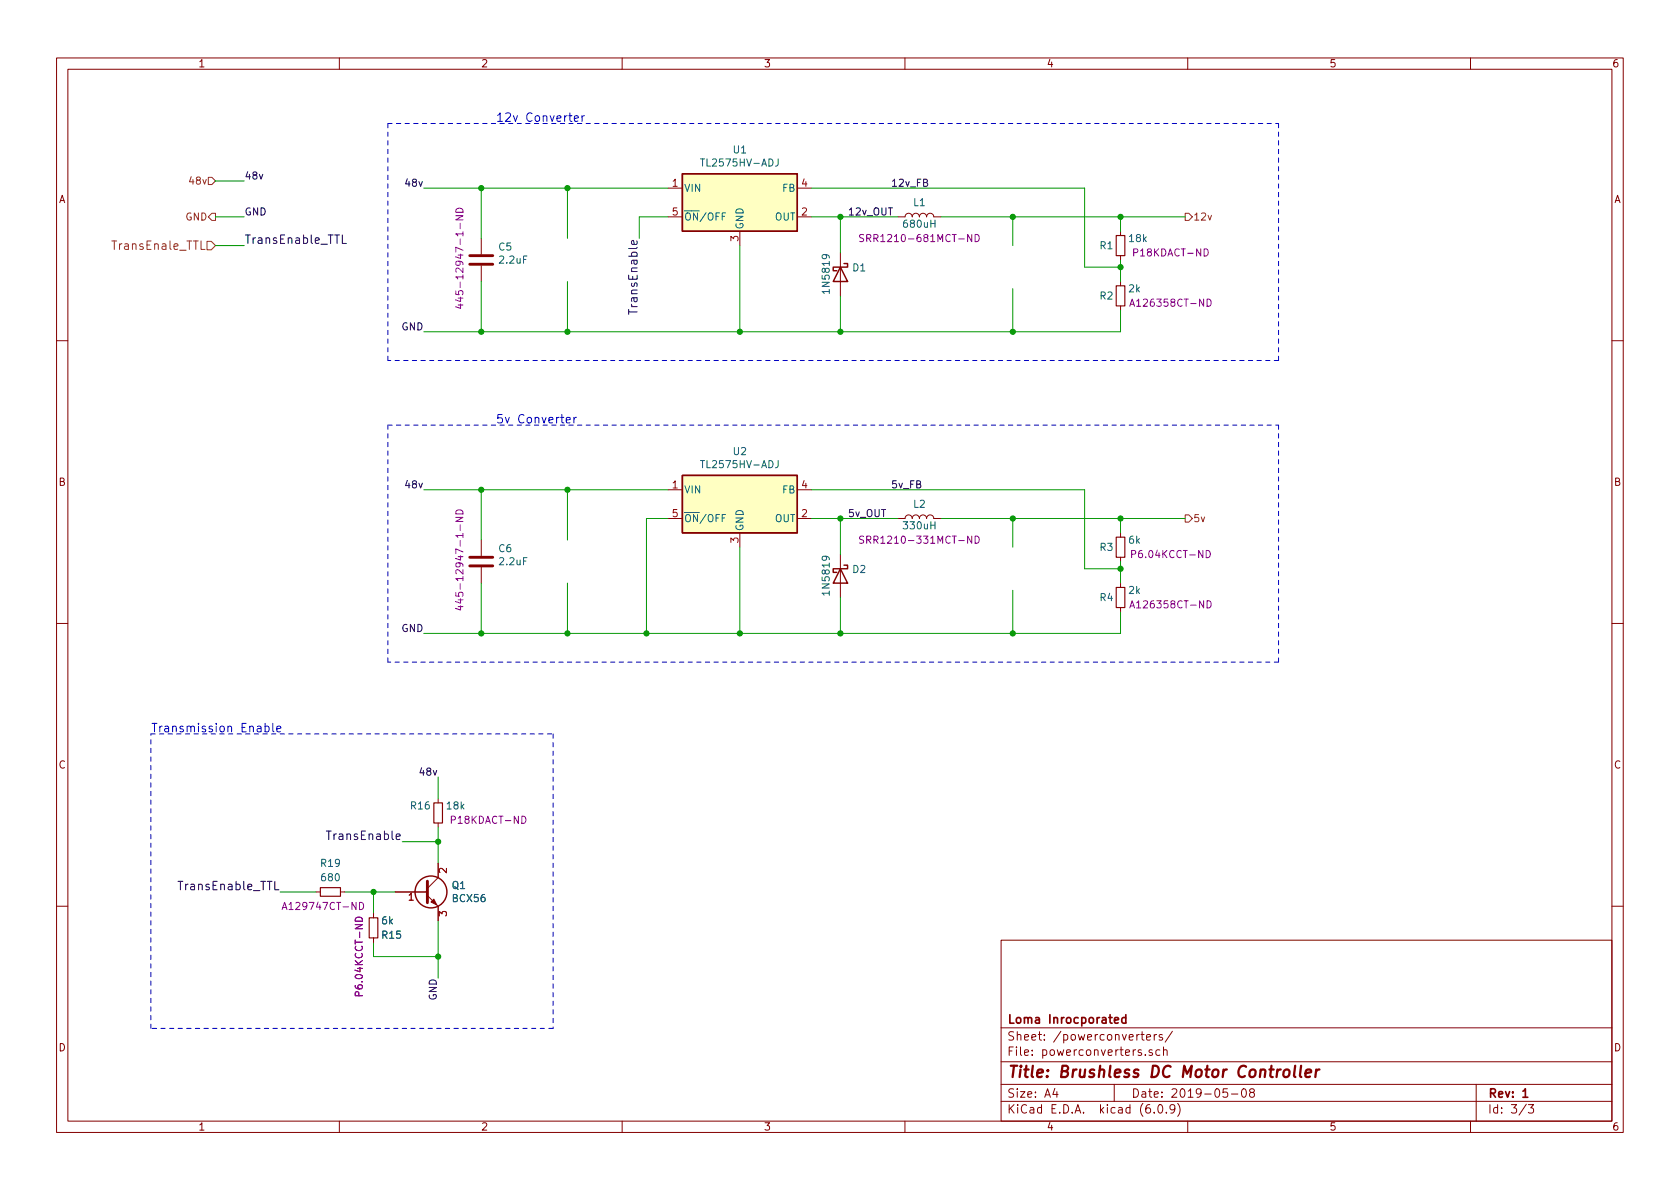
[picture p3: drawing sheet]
<svg xmlns="http://www.w3.org/2000/svg" width="297mm" height="210mm" viewBox="0 0 297 210" stroke-linecap="round" stroke-linejoin="round" font-family="sans-serif">
<g fill="none" stroke="#840000" stroke-width=".18">
<path d="M10 10.2h277v190.1h-277zM12 12.2h273v186.1h-273zM60 10.2v2M110 10.2v2M160 10.2v2M210 10.2v2M260 10.2v2M118.1 38.3h2.5M118.1 33.3h2.5M141 38.3h2.5M141 33.3h2.5M158.7 38.3h1.3a.64 .64 0 0 1 .7-.6 .64 .64 0 0 1 .6 .6 .64 .64 0 0 1 .6-.6 .64 .64 0 0 1 .7 .6 .64 .64 0 0 1 .6-.6 .64 .64 0 0 1 .6 .6 .64 .64 0 0 1 .7-.6 .64 .64 0 0 1 .6 .6h1.3"/>
<path d="M85.1 42.2v2.8M85.1 47v2.8M130.8 40.9v2.5M148.6 44.7v7.6M198.1 40.9v.8M198.1 45.2v.8M198.1 49.8v.7M198.1 54.1v.8M10 60.2h2M285 60.2h2M85.1 95.5v2.8M118.1 86.6h2.5"/>
<path d="M118.1 91.7h2.5M130.8 94.2v2.6M141 86.6h2.5M141 91.7h2.5M148.6 98v7.7M158.7 91.7h1.3a.64 .64 0 0 1 .7-.6 .64 .64 0 0 1 .6 .6 .64 .64 0 0 1 .6-.6 .64 .64 0 0 1 .7 .6 .64 .64 0 0 1 .6-.6 .64 .64 0 0 1 .6 .6 .64 .64 0 0 1 .7-.6 .64 .64 0 0 1 .6 .6h1.3M198.1 94.2v.8M198.1 98.5v.8M10 110.2h2M85.1 100.3v2.8M198.1 103.1v.8M198.1 107.4v.8"/>
<path d="M285 110.2h2M55.9 157.7h.7M60.2 157.7h.8M69.8 157.7h5.8M75.6 158.4l1.9 1.9v2.5M77.5 141.2v.8M77.5 145.5v.8M77.5 152.6v2.6l-1.9 1.9M10 160.2h2M66 161.5v.8M66 165.9v.7M177 166.3h108v32h-108z"/>
<path d="M285 160.2h2M60 198.3v2M110 198.3v2M160 198.3v2M177 194.8h108M177 191.8h108M177 187.8h108M177 181.8h108M186.5 192.5l-.4 1h1M186.9 193v1M197 191.8v3M201.7 182.9h.6"/>
<path d="M201.9 182.4v1.3l.4 .2M202.5 186.5v.1M202.7 183.4l.7-.1v-.3l-.5-.1-.2 .2 .1 .8h.6M203.7 185.7l-.3-.1-.3 .2 .1 .3 .5 .1v.4h-.6M204.1 196.7v.1M204.1 182.9v1M204.5 182.9l-.3 .1-.1 .2M204.9 195.4l.2-.1a.81 .81 0 0 1 .6 .7 .81 .81 0 0 1-.3 .8h-.2a.81 .81 0 0 1-.6-.6 .81 .81 0 0 1 .3-.8zM205.1 185.7l-.5-.1-.2 .3v.4l.1 .3h.6M205.5 183l-.4-.1-.2 .2 .1 .3 .5 .1v.4h-.6M205.7 185.8l.2-.2 .4 .1 .1 .9M205.7 185.1v1.5"/>
<path d="M206.2 196.7v.1M207.3 182.4l-1.3 1.9M207.7 196l-.3 .3h-.3l-.2-.3 .1-.6 .4-.1 .2 .2a.99 .99 0 0 1-.3 1.3h-.3M208.2 195.1a1.72 1.72 0 0 1 0 2.3M210 198.3v2M217 192.5h-.7l-.1 .7 .2-.1 .5 .1 .2 .2-.1 .5-.2 .1-.6-.1M217.7 193.5h1.2M219.7 192.6l.2-.1a.81 .81 0 0 1 .5 .7 .81 .81 0 0 1-.3 .8h-.1a.81 .81 0 0 1-.6-.6 .81 .81 0 0 1 .3-.8zM221.2 193.2l-.3-.3 .1-.2 .2-.2 .4 .1 .2 .2-.1 .2-.6 .2-.2 .3 .1 .4 .2 .1h.4l.2-.3-.1-.4-.2-.1M260 198.3v2M261 191.8v6.5M269.9 195.3l-1.3 1.9"/>
<path d="M270.2 195.3h1l-.6 .6 .5 .1v.7l-.2 .1h-.5l-.2-.1"/>
</g>
<path d="M199.1 179.4v1.5M197.1 180.4l.7-.1-.1-.3-.4-.1-.2 .2v.8h.6M199.1 180l-.5-.1-.3 .3v.4l.2 .3h.6M269.3 193l.4-.5v1.5M269.3 194h.8" fill="none" stroke="#840000" stroke-width=".3"/>
<path d="M227.1 189.3a.52 .52 0 0 1 .5-.2 .52 .52 0 0 1 .4 .4l-.1 .6a.55 .55 0 0 1-.5 .4 .55 .55 0 0 1-.5-.4zM229 188.5l-.2 1.7 .2 .3M230 188.5l-.2 1.7 .3 .3M230.8 189.8l1-.2v-.4l-.6-.1-.3 .3v1l.1 .1 .6-.1M232.7 189.1l-.1 1.4M233.3 189.1l-.4 .1-.2 .3" fill="none" stroke="#840000" stroke-width=".4"/>
<g fill="none" stroke="#840084" stroke-width=".18">
<path d="M80.6 38.1h1.3l-1.3 .8h1.3M80.8 36.9a.66 .66 0 0 1 .7 0 .66 .66 0 0 1 .4 .6h-1.3zM81 53.9h.9M81.4 53.8v.7l-.9-.3M81.4 52.5v.8l-.9-.3M152.7 41.5h-.5l-.2 .1v.3l.6 .3 .1 .3-.2 .2h-.5M172.4 41.5a.64 .64 0 0 1 .7 .6 .64 .64 0 0 1-.7 .6zM199.8 54.2l.4-1.3 .4 1.3M199.9 53.8h.6M212.9 44a.64 .64 0 0 1 .7 .6 .64 .64 0 0 1-.7 .7zM213.4 52.9a.64 .64 0 0 1 .8 .6 .64 .64 0 0 1-.8 .7zM80.6 91.5h1.3l-1.3 .7h1.3"/>
<path d="M80.8 90.3a.66 .66 0 0 1 .7-.1 .66 .66 0 0 1 .4 .7h-1.3zM152.7 94.9l-.5-.1-.2 .1v.4l.6 .2 .1 .3-.2 .3-.5-.1M172.4 94.8a.64 .64 0 0 1 .7 .6 .64 .64 0 0 1-.7 .7zM200.1 98l.6-.1 .1-.1v-.3l-.7-.2v1.3M213.3 97.3a.64 .64 0 0 1 .7 .7 .64 .64 0 0 1-.7 .6zM81 107.3h.9M81.4 107.1v.8l-.9-.3M81.4 105.9v.8l-.9-.3M199.8 107.5l.4-1.3 .4 1.3M199.9 107.1h.6M213.4 106.2a.64 .64 0 0 1 .8 .7 .64 .64 0 0 1-.8 .6zM63.6 159.6a.64 .64 0 0 1 .7 .6 .64 .64 0 0 1-.7 .6z"/>
<path d="M92.3 144.3a.64 .64 0 0 1 .7 .7 .64 .64 0 0 1-.7 .6zM49.9 160.8l.4-1.2 .4 1.2M50 160.5h.6M63 162.3a.66 .66 0 0 1 .7-.1 .66 .66 0 0 1 .4 .7h-1.3zM63.5 176.1l-.1-.6-.2-.1h-.3l-.1 .7h1.3"/>
</g>
<g fill="#ffffc2" stroke="#ffffc2" stroke-width=".18">
<path d="M120.6 30.7h20.4v10.2h-20.4z"/>
<path d="M120.6 84.1h20.4v10.1h-20.4z"/>
</g>
<g fill="none" stroke="#840000" stroke-width=".25">
<path d="M120.6 30.7h20.4v10.2h-20.4zM148.6 47.2l1.3 2.6h-2.6zM149.2 46.6h.7v.6h-2.6v.7h.7M120.6 84.1h20.4v10.1h-20.4zM149.2 99.9h.7v.7h-2.6v.6h.7M148.6 100.6l1.3 2.5h-2.6z"/>
<circle cx="76.2" cy="157.7" r="2.82"/>
</g>
<path d="M123.9 28.1h.7M137.6 28.1v.9a.41 .41 0 0 1-.5 .4M123.9 81.4h.7M137.6 81.4v.9a.41 .41 0 0 1-.5 .4" fill="none" stroke="#006464" stroke-width=".18"/>
<path d="M197.4 50.5h1.5v3.6h-1.5zM197.4 41.7h1.5v3.5h-1.5zM197.4 95h1.5v3.5h-1.5zM197.4 103.9h1.5v3.5h-1.5zM56.6 157h3.6v1.5h-3.6zM76.7 142h1.5v3.5h-1.5zM65.3 162.3h1.5v3.6h-1.5z" fill="none" stroke="#840000" stroke-width=".2"/>
<path d="M83.1 46.7h4M83.1 45.2h4M83.1 98.5h4M83.1 100.1h4M75.6 155.8v3.8" fill="none" stroke="#840000" stroke-width=".51"/>
<path d="M76.2 159.5l.5-.5 .5 1z" fill="#840000" stroke="#840000" stroke-width=".18"/>
<path d="M36.8 31.4h.7l.6 .6-.6 .6h-.7zM37.5 37.7h.6v1.3h-.6l-.7-.7zM209.5 37.7h.7l.6 .6-.6 .7h-.7zM36.6 42.7h.8l.7 .7-.7 .8h-.8zM209.5 91.1h.7l.6 .6-.6 .6h-.7z" fill="none" stroke="#725600" stroke-width=".18"/>
<path d="M60.5 41.6v1.4h.7M111.2 54.7v.9M57.7 147h.9" fill="none" stroke="#0f0f0f" stroke-width=".18"/>
<path d="M101.6 21l.7-.2-.1-.3h-.4l-.2 .2v.7h.6M102.9 20.5v1M103.3 20.5h-.3l-.1 .2M100.1 74.3l.7-.1v-.3l-.5-.1-.2 .2 .1 .7h.6M101.5 73.8v1M101.9 73.8l-.3 .1-.1 .2M46.9 128.5l.4-.1 .3 .3v.4l-.2 .2h-.5M46.9 127.9v1.5M48.2 127.9v1.3l.2 .2M48.9 128.9l.8-.1-.1-.3-.4-.1-.3 .2 .1 .7h.6" fill="none" stroke="#0000c2" stroke-width=".18"/>
<path d="M68.6 21.8h157.5M226.1 21.8v41.9M68.6 63.7v-41.9M68.6 75.2h157.5M226.1 75.2v41.9M226.1 63.7h-157.5M68.6 117.1v-41.9M226.1 117.1h-157.5M26.7 129.8h71.1M97.8 129.8v52.1M26.7 181.9v-52.1M97.8 181.9h-71.1" fill="none" stroke="#0000c2" stroke-width=".18" stroke-dasharray=".8 .8"/>
<g fill="none" stroke="#009600" stroke-width=".18">
<path d="M38.1 38.3h5.1M38.1 32h5.1M74.9 33.3h43.2M85.1 33.3v8.9M100.3 33.3v8.9M118.1 38.3h-5.1v3.9M143.5 33.3h48.3v13.9h6.3M143.5 38.3h15.2M148.6 38.3v6.4M166.4 38.3h43.1M179.1 38.3v5.1M198.1 38.3v2.6"/>
<path d="M38.1 43.4h5.1M85.1 49.8v8.9M100.3 49.8v8.9M130.8 43.4v15.3M148.6 52.3v6.4M179.1 51v7.7M198.1 46v3.8M198.1 54.9v3.8h-123.2M74.9 86.6h43.2M85.1 86.6v8.9M100.3 86.6v8.9M118.1 91.7h-3.8v20.3"/>
<path d="M130.8 96.8v15.2M143.5 86.6h48.3v14h6.3M143.5 91.7h15.2M148.6 91.7v6.3M166.4 91.7h43.1M179.1 91.7v5.1M198.1 91.7v2.5M198.1 99.3v3.8M85.1 103.1v8.9M100.3 103.1v8.9M148.6 105.7v6.3M179.1 104.4v7.6"/>
<path d="M198.1 108.2v3.8h-123.2M77.5 137.4v3.8M49.5 157.7h6.4M61 157.7h8.8M66 157.7v3.8M71.1 148.8h6.4M77.5 146.3v6.3M66 166.6v2.6h11.5M77.5 162.8v10.2"/>
</g>
<g fill="#009600" stroke="#009600" stroke-width=".18">
<circle cx="100.3" cy="58.7" r=".46"/>
<circle cx="100.3" cy="33.3" r=".46"/>
<circle cx="85.1" cy="58.7" r=".46"/>
<circle cx="85.1" cy="33.3" r=".46"/>
<circle cx="148.6" cy="38.3" r=".46"/>
<circle cx="198.1" cy="38.3" r=".46"/>
<circle cx="179.1" cy="38.3" r=".46"/>
<circle cx="179.1" cy="58.7" r=".46"/>
<circle cx="198.1" cy="47.2" r=".46"/>
<circle cx="198.1" cy="91.7" r=".46"/>
<circle cx="198.1" cy="100.6" r=".46"/>
<circle cx="179.1" cy="112" r=".46"/>
<circle cx="179.1" cy="91.7" r=".46"/>
<circle cx="148.6" cy="58.7" r=".46"/>
<circle cx="130.8" cy="58.7" r=".46"/>
<circle cx="148.6" cy="112" r=".46"/>
<circle cx="148.6" cy="91.7" r=".46"/>
<circle cx="130.8" cy="112" r=".46"/>
<circle cx="114.3" cy="112" r=".46"/>
<circle cx="100.3" cy="86.6" r=".46"/>
<circle cx="85.1" cy="86.6" r=".46"/>
<circle cx="100.3" cy="112" r=".46"/>
<circle cx="85.1" cy="112" r=".46"/>
<circle cx="77.5" cy="148.8" r=".46"/>
<circle cx="66" cy="157.7" r=".46"/>
<circle cx="77.5" cy="169.2" r=".46"/>
</g>
<text font-size="2.8" fill="#840000" x="178" y="190.6">Title: Brushless DC Motor Controller</text>
<g font-size="2.1" fill="#0000c2">
<text x="87.6" y="21.5">12v Converter</text>
<text x="87.6" y="74.9">5v Converter</text>
<text x="26.7" y="129.5">Transmission Enable</text>
</g>
<text font-size="2.1" fill="#725600" x="20.2" y="44.2">TransEnale_TTL</text>
<g font-size="2.1" fill="#0f0f0f">
<text x="43.2" y="43.1">TransEnable_TTL</text>
<text x="112.7" y="54.7" transform="rotate(-90 112.7 54.7)">TransEnable</text>
<text x="58.6" y="148.5">TransEnable</text>
<text x="32" y="157.4">TransEnable_TTL</text>
</g>
<g font-size="2.1" fill="#840000">
<text x="178" y="184">Sheet: /powerconverters/</text>
<text x="178" y="181">Loma Inrocporated</text>
<text x="178" y="186.7">File: powerconverters.sch</text>
<text x="178" y="196.9">KiCad E.D.A. kicad (6.0.9)</text>
<text x="178" y="194.1">Size: A4</text>
<text x="200" y="194.1">Date: 2019-05-08</text>
<text x="263" y="194.1">Rev: 1</text>
<text x="263" y="196.9">Id: 3/3</text>
</g>
<g font-size="1.8" fill="#840000">
<text x="35" y="11.9">1</text>
<text x="85" y="11.9">2</text>
<text x="135" y="11.9">3</text>
<text x="185" y="11.9">4</text>
<text x="235" y="11.9">5</text>
<text x="285" y="11.9">6</text>
<text x="10.3" y="35.9">A</text>
<text x="285.3" y="35.9">A</text>
<text x="10.3" y="85.9">B</text>
<text x="285.3" y="85.9">B</text>
<text x="10.3" y="135.9">C</text>
<text x="285.3" y="135.9">C</text>
<text x="10.3" y="185.9">D</text>
<text x="285.3" y="185.9">D</text>
<text x="35" y="199.9">1</text>
<text x="85" y="199.9">2</text>
<text x="135" y="199.9">3</text>
<text x="185" y="199.9">4</text>
<text x="235" y="199.9">5</text>
<text x="285" y="199.9">6</text>
</g>
<g font-size="1.8" fill="#006464">
<text x="124.5" y="29.4">TL2575HV-ADJ</text>
<text x="129.7" y="27.1">U1</text>
<text x="120.9" y="33.9">VIN</text>
<text x="138.4" y="33.9">FB</text>
<text x="120.9" y="39">~{ON}/OFF</text>
<text x="131.4" y="40.6" transform="rotate(-90 131.4 40.6)">GND</text>
<text x="137" y="39">OUT</text>
<text x="159.9" y="40.3">680uH</text>
<text x="161.5" y="36.4">L1</text>
<text x="88.2" y="44.3">C5</text>
<text x="88.4" y="46.6">2.2uF</text>
<text x="150.8" y="48">D1</text>
<text x="194.5" y="44.1">R1</text>
<text x="199.7" y="42.8">18k</text>
<text x="146.7" y="51.6" transform="rotate(-90 146.7 51.6)">1N5819</text>
<text x="194.5" y="53">R2</text>
<text x="199.6" y="51.7">2k</text>
<text x="124.5" y="82.8">TL2575HV-ADJ</text>
<text x="129.7" y="80.5">U2</text>
<text x="120.9" y="87.2">VIN</text>
<text x="138.4" y="87.2">FB</text>
<text x="161.5" y="89.8">L2</text>
<text x="120.9" y="92.3">~{ON}/OFF</text>
<text x="131.4" y="94" transform="rotate(-90 131.4 94)">GND</text>
<text x="137" y="92.3">OUT</text>
<text x="159.9" y="93.6">330uH</text>
<text x="88.2" y="97.6">C6</text>
<text x="88.4" y="99.9">2.2uF</text>
<text x="150.8" y="101.3">D2</text>
<text x="194.5" y="97.4">R3</text>
<text x="199.6" y="96.1">6k</text>
<text x="146.7" y="104.9" transform="rotate(-90 146.7 104.9)">1N5819</text>
<text x="194.5" y="106.3">R4</text>
<text x="199.6" y="105">2k</text>
<text x="72.7" y="143.1">R16</text>
<text x="79.1" y="143.1">18k</text>
<text x="56.8" y="153.3">R19</text>
<text x="56.9" y="155.8">680</text>
<text x="80" y="157.2">Q1</text>
<text x="80.1" y="159.5">BCX56</text>
<text x="67.5" y="163.4">6k</text>
<text x="67.6" y="166">R15</text>
</g>
<g font-size="1.8" fill="#725600">
<text x="33.8" y="32.6">48v</text>
<text x="32.8" y="39">GND</text>
<text x="210.9" y="39">12v</text>
<text x="210.9" y="92.3">5v</text>
</g>
<g font-size="1.8" fill="#0f0f0f">
<text x="43.2" y="31.7">48v</text>
<text x="72" y="33">48v</text>
<text x="157.5" y="33">12v_FB</text>
<text x="43.2" y="38.1">GND</text>
<text x="149.9" y="38.1">12v_OUT</text>
<text x="71" y="58.4">GND</text>
<text x="72" y="86.3">48v</text>
<text x="157.5" y="86.3">5v_FB</text>
<text x="149.9" y="91.4">5v_OUT</text>
<text x="71" y="111.7">GND</text>
<text x="74.5" y="137.1">48v</text>
<text x="77.2" y="176.9" transform="rotate(-90 77.2 176.9)">GND</text>
</g>
<g font-size="1.8" fill="#a90000">
<text x="118.9" y="33">1</text>
<text x="141.7" y="33">4</text>
<text x="118.9" y="38.1">5</text>
<text x="141.7" y="38.1">2</text>
<text x="130.6" y="42.7" transform="rotate(-90 130.6 42.7)">3</text>
<text x="118.9" y="86.4">1</text>
<text x="141.7" y="86.4">4</text>
<text x="118.9" y="91.4">5</text>
<text x="130.6" y="96" transform="rotate(-90 130.6 96)">3</text>
<text x="141.7" y="91.4">2</text>
<text x="79" y="154.4" transform="rotate(-90 79 154.4)">2</text>
<text x="72.2" y="159.3">1</text>
<text x="79" y="162" transform="rotate(-90 79 162)">3</text>
</g>
<g font-size="1.8" fill="#840084">
<text x="153.5" y="42.8">SRR1210-681MCT-ND</text>
<text x="200.8" y="45.3">P18KDACT-ND</text>
<text x="81.9" y="52.3" transform="rotate(-90 81.9 52.3)">445-12947-1-ND</text>
<text x="200.7" y="54.2">A126358CT-ND</text>
<text x="153.5" y="96.1">SRR1210-331MCT-ND</text>
<text x="200.7" y="98.7">P6.04KCCT-ND</text>
<text x="81.9" y="105.6" transform="rotate(-90 81.9 105.6)">445-12947-1-ND</text>
<text x="200.7" y="107.6">A126358CT-ND</text>
<text x="80.1" y="145.7">P18KDACT-ND</text>
<text x="50.8" y="160.9">A129747CT-ND</text>
<text x="64.1" y="175.5" transform="rotate(-90 64.1 175.5)">P6.04KCCT-ND</text>
</g>
</svg>
